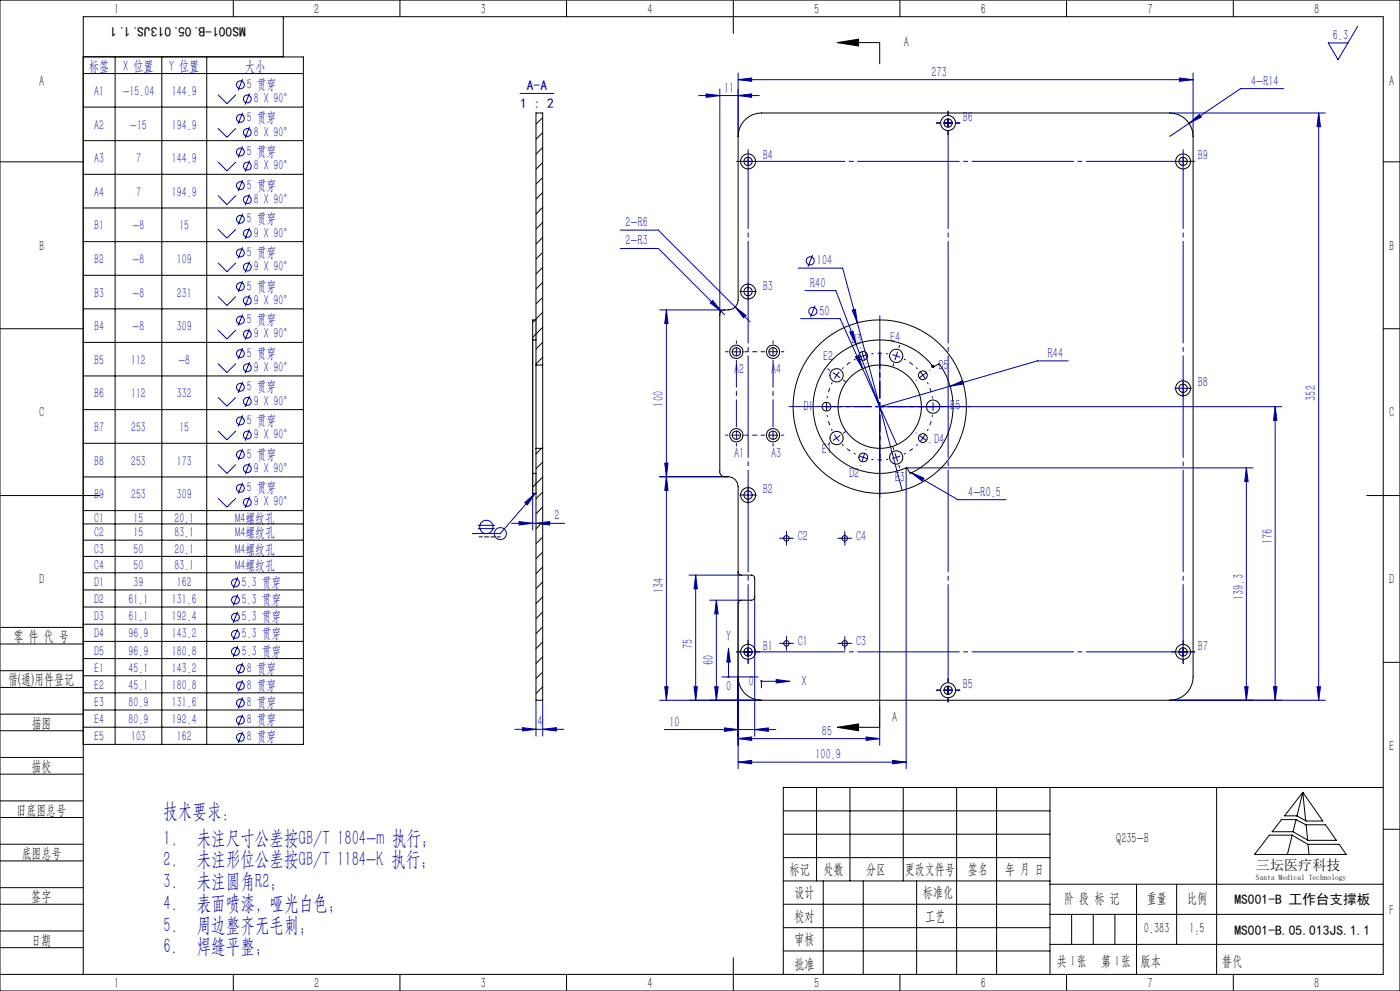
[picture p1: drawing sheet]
<svg xmlns="http://www.w3.org/2000/svg" width="420mm" height="297mm" viewBox="0 0 420 297" stroke-linecap="round" stroke-linejoin="round" font-family="sans-serif">
<g fill="none" stroke="#0000a0" stroke-width=".3">
<path d="M407.3 7.9l-5.9 10-2.9-5h5.9M65.4 28.4l2.7 2.7 2.7-2.7M65.4 38.4l2.7 2.7 2.7-2.7M72.8 23.7l-1.4 3.4M72.8 33.8l-1.4 3.3M74.9 28l-1.4 3.3M74.9 38l-1.4 3.4M156 28h10.2M209.6 28.6h18.2M211.8 28.1l4.1 .5-4.1 .6zM215.9 26.7v67.7M221.4 28.6l4.1-.5v1.1z"/>
<path d="M221.4 23.9l4.1-.5v1zM221.4 21.9v19M221.4 23.9h136.5M283.2 36.9h2.5M284.4 35.6v2.5M350.9 33.9h46.7M353.8 23.4l4.1 .5-4.1 .5zM356.7 37l3.1-2.7 .6 .8zM357.9 21.9v19M385.1 26.6h-12.9l-21.3 14.3M395.6 33.9v176M395.6 33.9l.5 4.1h-1z"/>
<path d="M65.4 48.5l2.7 2.7 2.7-2.7M65.4 58.6l2.7 2.7 2.7-2.7M72.8 43.9l-1.4 3.3M72.8 54l-1.4 3.3M74.9 48.1l-1.4 3.4M74.9 58.2l-1.4 3.4M223.2 48.4h2.5M224.4 47.1v2.5M353.7 48.4h2.5M354.9 47.1v2.5M65.4 68.7l2.7 2.7 2.7-2.7M65.4 78.8l2.7 2.7 2.7-2.7"/>
<path d="M72.8 64l-1.4 3.4M72.8 74.1l-1.4 3.4M74.9 68.3l-1.4 3.3M74.9 78.3l-1.4 3.4M186.1 69h11.4l27.5 27.5M186.1 74.5h11.4l19.9 19.9M243.8 76.4l-1.4 3.5M65.4 88.9l2.7 2.6 2.7-2.6M65.4 98.9l2.7 2.7 2.7-2.7M72.8 84.2l-1.4 3.4M72.8 94.3l-1.4 3.3M74.9 88.4l-1.4 3.4"/>
<path d="M74.9 98.5l-1.4 3.3M197.9 92.9h19.5M199.9 92.9v117M199.9 92.9l.5 4.1h-1zM213.8 90.1l2.6 3.2-3.3-2.5zM220.6 92l3.2 2.5-.7 .7zM223.2 87.4h2.5M224.4 86.1v2.5M239.4 80.4h13.4l4.4 16.4M240.2 95.5h11.8l17.1 37.8M241.5 87.1h9.3l6 16.1M244.5 91.6l-1.4 3.4"/>
<path d="M254.9 99.6l1-.4 .9 4zM255.7 93l.9-.3 .6 4.1zM257.2 96.8l13.5 50.2M65.4 109l2.7 2.7 2.7-2.7M65.4 119.1l2.7 2.6 2.7-2.6M72.8 104.3l-1.4 3.4M72.8 114.4l-1.4 3.4M74.9 108.5l-1.4 3.4M74.9 118.6l-1.4 3.4M159.8 101.9v56.9M219.6 105.4h2.5M220.9 104.2v2.5"/>
<path d="M256.6 107l1-.4 1.2 3.9zM256.8 103.2l7.1 18.7 21.1-6.2M258.6 105.5l.4 1.2M259 106.7l-1.2 .4M259 106.7l.4 1.1M260.2 106.3l-1.2 .4M279.4 109.8h1M279.5 109.5l.7 .7M279.9 109.3v1M280.2 109.5l-.7 .7M285 115.7l3.8-1.6 .3 1zM320.5 108.2h-9.3l-26.2 7.5"/>
<path d="M353.7 116.4h2.5M354.9 115.1v2.5M65.4 129.1l2.7 2.7 2.7-2.7M65.4 139.2l2.7 2.7 2.7-2.7M72.8 124.5l-1.4 3.3M72.8 134.5l-1.4 3.4M74.9 128.7l-1.4 3.4M74.9 138.8l-1.4 3.4M199.4 138.8h1l-.5 4.1zM262.7 121.9h121.9M263.9 120.6v102.8M382.6 121.9v88"/>
<path d="M382.6 121.9l.5 4.1h-1zM65.4 149.3l2.7 2.7 2.7-2.7M72.8 144.6l-1.4 3.4M74.9 148.9l-1.4 3.3M143.4 157.4h5M143.4 158.4h5M153.5 156.8h15.9M155.7 156.3l4.1 .5-4.1 .5zM157.4 150.6l3.1-2.7-2.3 3.4zM160.5 147.9l-10.4 12h-8.4M160.8 156.8l4.1-.5v1zM197.9 142.9h20.5"/>
<path d="M199.9 142.9l.5 4.1h-1zM223.2 148.4h2.5M224.4 147.1v2.5M273.2 141.6l.2 .1M273.4 141.7l3.8 1.6-.6 .9zM273.4 141.7l13.9 8.1h14.5M373.9 140.2v69.7M373.9 140.2l.5 4.1h-1zM375.9 140.2h-104v90.2M71.3 173l-1.3 3.4M71.3 178.1l-1.3 3.4M206.7 172.4h15.7"/>
<path d="M208.7 172.4v37.5M208.7 172.4l.5 4.1h-1zM212.9 179.9h9.5M214.9 179.9v30M214.9 179.9l.5 4.1h-1zM221.4 171.4v59M226.4 178.9v41.8M234.7 161.3h2.5M235.9 160.1v2.5M252.2 161.3h2.5M253.4 160.1v2.5M71.3 183.3l-1.3 3.4"/>
<path d="M71.3 188.5l-1.3 3.3M71.3 193.6l-1.3 3.3M72.8 198.7l-1.4 3.4M218.5 198.4v4.5M218.5 194.3l.6 4.1h-1zM223.2 195.4h2.5M224.4 194.1v2.5M234.7 192.8h2.5M235.9 191.6v2.5M252.2 192.8h2.5M253.4 191.6v2.5M353.7 195.4h2.5"/>
<path d="M354.9 194.1v2.5M72.8 203.9l-1.4 3.3M72.8 209l-1.4 3.4M72.8 214.2l-1.4 3.3M72.8 219.3l-1.4 3.4M154.4 218.6h14.8M156.7 218.1l4.1 .5-4.1 .5zM160.8 209.9v10.7M162.8 218.6l4.1-.5v1zM162.8 209.9v10.7M197.9 209.9h30.5M199.3 218.6h33.5"/>
<path d="M199.4 205.8h1l-.5 4.1zM208.2 205.8h1l-.5 4.1zM214.4 205.8h1l-.5 4.1zM216.6 202.9h10.8M217.3 218.2l4.1 .4-4.1 .6zM226.4 218.6l4.1-.4v1zM228.4 203.9v2.3M228.4 204.2h4.5M232.9 203.7l4.1 .5-4.1 .5zM283.2 206.9h2.5M284.4 205.6v2.5M350.9 209.9h46.7"/>
<path d="M373.4 205.8h1l-.5 4.1zM382.1 205.8h1l-.5 4.1zM395.1 205.8h1l-.5 4.1zM221.4 228.4l4.1-.5v1zM221.4 221.4l4.1-.5v1zM221.4 228.4h50.5M221.4 221.4h42.5M259.9 220.9l4 .5-4 .5zM267.8 227.9l4.1 .5-4.1 .5z"/>
<circle cx="72.1" cy="25.4" r="1.17"/>
<circle cx="72.1" cy="35.5" r="1.17"/>
<circle cx="74.2" cy="29.6" r="1.17"/>
<circle cx="74.2" cy="39.7" r="1.17"/>
<circle cx="72.1" cy="45.5" r="1.18"/>
<circle cx="72.1" cy="55.6" r="1.18"/>
<circle cx="74.2" cy="49.8" r="1.18"/>
<circle cx="74.2" cy="59.9" r="1.18"/>
<circle cx="72.1" cy="65.7" r="1.18"/>
<circle cx="72.1" cy="75.8" r="1.18"/>
<circle cx="74.2" cy="70" r="1.18"/>
<circle cx="243.1" cy="78.2" r="1.21"/>
<circle cx="72.1" cy="95.9" r="1.17"/>
<circle cx="72.1" cy="85.9" r="1.17"/>
<circle cx="74.2" cy="80" r="1.18"/>
<circle cx="74.2" cy="90.1" r="1.17"/>
<circle cx="243.8" cy="93.3" r="1.21"/>
<circle cx="72.1" cy="116.1" r="1.17"/>
<circle cx="72.1" cy="106" r="1.17"/>
<circle cx="74.2" cy="110.2" r="1.17"/>
<circle cx="74.2" cy="100.2" r="1.17"/>
<circle cx="72.1" cy="126.1" r="1.18"/>
<circle cx="72.1" cy="136.2" r="1.18"/>
<circle cx="74.2" cy="130.4" r="1.18"/>
<circle cx="74.2" cy="120.3" r="1.17"/>
<circle cx="72.1" cy="146.3" r="1.18"/>
<circle cx="74.2" cy="140.5" r="1.18"/>
<circle cx="74.2" cy="150.6" r="1.18"/>
<circle cx="145.9" cy="157.9" r="2"/>
<circle cx="150.1" cy="159.9" r="1.81"/>
<circle cx="70.7" cy="174.7" r="1.17"/>
<circle cx="70.7" cy="179.8" r="1.17"/>
<circle cx="70.6" cy="185" r="1.18"/>
<circle cx="70.6" cy="190.1" r="1.18"/>
<circle cx="70.6" cy="195.3" r="1.18"/>
<circle cx="72.1" cy="200.4" r="1.18"/>
<circle cx="72.1" cy="215.8" r="1.18"/>
<circle cx="72.1" cy="205.5" r="1.17"/>
<circle cx="72.1" cy="210.7" r="1.17"/>
<circle cx="72.1" cy="221" r="1.18"/>
</g>
<g fill="none" stroke="#000" stroke-width=".3">
<path d="M0 0h420v297h-420zM24.9 17.1h66.1v206h-66.1M34.5 17.1v206M48.5 17.1v206M62 17.1v206M70 0v5M85 5v12h-60M120 0v5M170 0v5M220 0v10M251.2 12.8l6.4-1.1v2.1zM251.2 12.8h12.7v6.3"/>
<path d="M270 0v5M320 0v5M370 0v5M24.9 32.1h66.1M24.9 22h66.1M0 48.5h25M24.9 42.2h66.1M24.9 52.2h66.1M415 48.5h5M24.9 62.3h66.1M24.9 72.4h66.1M0 98.5h25"/>
<path d="M24.9 82.5h66.1M24.9 92.6h66.1M415 98.5h5M24.9 102.6h66.1M24.9 112.7h66.1M24.9 122.8h66.1M24.9 132.9h66.1M0 148.5h30M24.9 142.9h66.1M24.9 153h66.1M24.9 157h66.1M410 148.5h10"/>
<path d="M24.9 161.9h66.1M24.9 166.8h66.1M24.9 171.7h66.1M24.9 176.8h66.1M0 193h25M0 188h25M24.9 181.9h66.1M24.9 187.1h66.1M24.9 192.2h66.1M24.9 197.4h66.1M415 198.5h5M0 206h25"/>
<path d="M0 201h25M0 219h25M0 214h25M24.9 202.5h66.1M24.9 207.6h66.1M24.9 212.8h66.1M24.9 217.9h66.1M251.2 218l6.4-1v2zM263.9 211.6v6.4h-12.7M0 232h25M0 227h25M245 236v28"/>
<path d="M255 236v28M271 236v28M287 236v56M299 236v56M315 236v56M365 236v56M390.8 237.5l6 8.6h-4.9l-2.9-1.6h-3.6zM390.8 237.5l-1.7 7M390.8 237.5l.9 8.5M415 236h-180v56M0 245h25M0 240h25"/>
<path d="M0 258h25M0 253h25M235 243h80M235 250h80M235 257h80M380.8 250.3h6.8l4.8 2.7h9.3l2.2 3.1h-27.6zM384.5 245.6h4.3l3 1.6h5.9l3.2 4.6h-8.5l-4.5-2.5h-6.3zM387.7 250.3l-1.5 5.8M388.8 245.7l-.9 3.6M391.8 247.2l.5 4.5M392.4 253l.3 3.1M415 248.5h5"/>
<path d="M0 271h25M0 266h25M0 279h25M235 271h80M235 264h80M235 278h80M247 264v28M259 264v28M275 264v28M315 274h100M315 265h100M321.5 274v9"/>
<path d="M328 274v9M334.5 274v9M341 265v27M353 265v18M0 292h415v-287h-390v287M0 284h25M70 292v5M120 292v5M170 292v5M220 287v10M235 285h80M270 292v5"/>
<path d="M315 283h100M320 292v5M370 292v5"/>
</g>
<g fill="none" stroke="#0000a0" stroke-width=".3" stroke-dasharray="30.5 1.3 1.3 1.3" stroke-linecap="butt">
<path d="M251 112.5l-.7 1M251 112.5l.8-1M268.9 106.6l-1.2-.3M268.9 106.6l1.2 .5M276.9 112.5l-.8-1M276.9 112.5l.7 1M247.9 121.9l.1 1.2M247.9 121.9l.1-1.3M251 131.3l.8 .9M251 131.3l-.7-1.1M259 137.1l1.2 .3M259 137.1l-1.2-.5"/>
<path d="M268.9 137.1l1.2-.5M268.9 137.1l-1.2 .3M276.9 131.3l.7-1.1M276.9 131.3l-.8 .9M279.9 121.9v-1.3M279.9 121.9v1.2"/>
</g>
<path d="M249.7 114.6l-1 2.3-.6 2.5M256.7 107.6l-2.2 1.3-1.9 1.7M266.5 106.1l-2.6-.2-2.5 .2M275.3 110.6l-2-1.7-2.1-1.3M279.7 119.4l-.5-2.5-1-2.3M248.1 124.3l.6 2.5 1 2.3M252.6 133.2l1.9 1.6 2.2 1.3M261.4 137.7l2.5 .2 2.6-.2M271.2 136.1l2.1-1.3 2-1.6M278.2 129.1l1-2.3 .5-2.5" fill="none" stroke="#0000a0" stroke-width=".3" stroke-dasharray="30.5 1.3 1.3 1.3" stroke-dashoffset="29.9" stroke-linecap="butt"/>
<g fill="none" stroke="#0000a0" stroke-width=".3" stroke-dasharray="30.5 1.3 1.3 1.3">
<path d="M281.9 36.9h-1M284.4 34.4v-1M284.4 39.4v1M284.4 36.9v-1.3M284.4 36.9h-1.2M284.4 36.9v1.2M284.4 36.9h1.3M286.9 36.9h1M221.9 48.4h-1M223.2 48.4h-1.3M224.4 47.1v-1.2M224.4 49.6v1.3"/>
<path d="M224.4 48.4v-1.3M224.4 48.4h-1.2M224.4 48.4v1.2M224.4 48.4h1.3M224.4 45.9v-1M225.7 48.4h1.2M353.7 48.4h-1.3M354.9 47.1v-1.2M354.9 49.6v1.3M354.9 48.4v-1.3M354.9 48.4h-1.2M354.9 48.4v1.2"/>
<path d="M354.9 48.4h1.3M354.9 45.9v-1M356.2 48.4h1.2M357.4 48.4h1M223.2 87.4h-1.3M224.4 86.1v-1.2M224.4 88.6v1.3M225.7 87.4h1.2M218.4 105.4h-.7M220.9 102.9v-.7M231.9 105.4v-1.2M231.9 105.4h-1.2"/>
<path d="M231.9 105.4v1.3M231.9 105.4h1.3M231.9 102.9v-.7M234.4 105.4h.8M249 111l-.6-.5M251 112.5l-1-.8M251 112.5l1 .7M253 113.9l.6 .5M258.2 104.3v-.1M259.8 109v.1M268.1 109l-.2 .7M268.9 106.6l.4-1.1"/>
<path d="M268.9 106.6l-.4 1.2M269.7 104.3l.2-.7M274.9 113.9l-.1 .1M276.9 112.5l1-.8M276.9 112.5l-1 .7M278.9 111l.1-.1M353.7 116.4h-1.3M354.9 115.1v-1.2M354.9 117.6v1.3M356.2 116.4h1.2M218.4 130.4h-.7M220.9 130.4v-1.2"/>
<path d="M220.9 130.4h-1.2M220.9 130.4v1.3M220.9 130.4h1.3M220.9 132.9v.8M231.9 130.4v-1.2M231.9 130.4h-1.2M231.9 130.4v1.3M231.9 130.4h1.3M231.9 132.9v.8M234.4 130.4h.8M245.4 121.9h.1M247.9 121.9h-1.2"/>
<path d="M247.9 121.9h1.3M249 132.7l-.6 .5M250.4 121.9h.1M251 131.3l-1 .7M251 131.3l1-.8M253 129.8l.6-.4M258.2 139.5h.1M259 137.1l-.4 1.2M259 137.1l.4-1.2M259.8 134.7v-.1M263.9 121.9v-1.3M263.9 121.9h-1.2"/>
<path d="M263.9 121.9v1.2M263.9 121.9h1.3M268.1 134.7l-.2-.7M268.9 137.1l.4 1.2M268.9 137.1l-.4-1.2M269.7 139.5l.2 .7M274.9 129.8h-.1M276.9 131.3l1 .7M276.9 131.3l-1-.8M277.4 121.9h-.7M278.9 132.7l.1 .1M279.9 121.9h1.3"/>
<path d="M279.9 121.9h-1.2M282.4 121.9h.8M223.2 148.4h-1.3M224.4 147.1v-1.2M224.4 149.6v1.3M225.7 148.4h1.2M234.7 161.3h-.8M235.9 160.1v-.9M235.9 162.6v.8M237.2 161.3h.8M252.2 161.3h-.8M253.4 160.1v-.9"/>
<path d="M253.4 162.6v.8M254.7 161.3h.8M221.9 195.4h-1M223.2 195.4h-1.3M224.4 194.1v-1.2M224.4 196.6v1.3M224.4 192.9v-1M224.4 197.9v1M225.7 195.4h1.2M226.9 195.4h1M234.7 192.8h-.8M235.9 191.6v-.9"/>
<path d="M235.9 194.1v.8M237.2 192.8h.8M252.2 192.8h-.8M253.4 191.6v-.9M253.4 194.1v.8M254.7 192.8h.8M352.4 195.4h-1M353.7 195.4h-1.3M354.9 194.1v-1.2M354.9 196.6v1.3M354.9 192.9v-1M354.9 197.9v1"/>
<path d="M354.9 195.4v-1.3M354.9 195.4h-1.2M354.9 195.4v1.2M354.9 195.4h1.3M356.2 195.4h1.2M357.4 195.4h1M281.9 206.9h-1M284.4 204.4v-1M284.4 209.4v1M286.9 206.9h1"/>
</g>
<path d="M263.9 119.4v-14M261.4 121.9h-13.9M263.9 124.4v13.9M266.4 121.9h14" fill="none" stroke="#0000a0" stroke-width=".3" stroke-dasharray="30.5 1.3 1.3 1.3" stroke-dashoffset="25.4"/>
<path d="M263.9 119.4v-24.8M261.4 121.9h-24.7M263.9 124.4v24.7M266.4 121.9h24.8" fill="none" stroke="#0000a0" stroke-width=".3" stroke-dasharray="30.5 1.3 1.3 1.3" stroke-dashoffset="20"/>
<path d="M226.9 48.4h125.5M226.9 195.4h125.5" fill="none" stroke="#0000a0" stroke-width=".3" stroke-dasharray="30.5 1.3 1.3 1.3" stroke-dashoffset="3.9"/>
<path d="M224.4 192.9v-142M354.9 192.9v-142" fill="none" stroke="#0000a0" stroke-width=".3" stroke-dasharray="30.5 1.3 1.3 1.3" stroke-dashoffset="12.8"/>
<path d="M284.4 204.4v-165" fill="none" stroke="#0000a0" stroke-width=".3" stroke-dasharray="30.5 1.3 1.3 1.3" stroke-dashoffset="1.3"/>
<path d="M223.4 105.4h6M223.4 130.4h6" fill="none" stroke="#0000a0" stroke-width=".3" stroke-dasharray="30.5 1.3 1.3 1.3" stroke-dashoffset="29.4"/>
<path d="M220.9 127.9v-20M231.9 127.9v-20" fill="none" stroke="#0000a0" stroke-width=".3" stroke-dasharray="30.5 1.3 1.3 1.3" stroke-dashoffset="22.4"/>
<path d="M160.8 95.9v6M160.8 141.9v6" fill="none" stroke="#000" stroke-width=".35"/>
<path d="M150.1 160.9h-6.4" fill="none" stroke="#000" stroke-width=".3" stroke-dasharray="1.3 .6" stroke-dashoffset=".3"/>
<path d="M251.2 12.8l6.4-1.1v2.1zM251.2 218l6.4-1v2z" fill="#000"/>
<g fill="#0000a0">
<path d="M157.4 150.6l3.1-2.7-2.3 3.4z"/>
<path d="M232.9 203.7l4.1 .5-4.1 .5zM218.5 194.3l.6 4.1h-1zM228.2 203.9l-.1 .3h.3h-.3a.33 .33 0 0 0 .5 .3 .33 .33 0 0 0 .1-.6 .33 .33 0 0 0-.5 0zM218.4 202.6l-.2 .3h.3h-.3a.34 .34 0 0 0 .4 .3 .34 .34 0 0 0 .3-.5 .34 .34 0 0 0-.5-.1z"/>
<path d="M267.8 227.9l4.1 .5-4.1 .5zM221.4 228.4l4.1-.5v1zM259.9 220.9l4 .5-4 .5zM221.4 221.4l4.1-.5v1zM226.4 218.6l4.1-.4v1zM217.3 218.2l4.1 .4-4.1 .6z"/>
<path d="M356.7 37l3.7-1.9-.6-.8zM220.6 92l2.5 3.2 .7-.7zM213.8 90.1l-.7 .7 3.3 2.5zM255.7 93l1.5 3.8-.6-4.1zM254.9 99.6l1.9 3.6-.9-4zM285 115.7l4.1-.6-.3-1zM273.4 141.7l3.2 2.5 .6-.9zM256.6 107l2.2 3.5-1.2-3.9zM221.4 23.9l4.1-.5v1zM353.8 23.4l4.1 .5-4.1 .5zM155.7 156.3l4.1 .5-4.1 .5zM160.8 156.8l4.1-.5v1zM156.7 218.1l4.1 .5-4.1 .5zM162.8 218.6l4.1-.5v1z"/>
<path d="M211.8 28.1l4.1 .5-4.1 .6zM221.4 28.6l4.1-.5v1.1z"/>
<path d="M214.4 205.8h1l-.5 4.1zM214.9 179.9l.5 4.1h-1zM208.2 205.8h1l-.5 4.1zM208.7 172.4l.5 4.1h-1zM395.1 205.8h1l-.5 4.1zM395.6 33.9l.5 4.1h-1z"/>
<path d="M373.9 140.2l.5 4.1h-1zM373.4 205.8h1l-.5 4.1zM382.6 121.9l.5 4.1h-1zM382.1 205.8h1l-.5 4.1zM199.9 92.9l.5 4.1h-1zM199.4 138.8h1l-.5 4.1zM199.9 142.9l.5 4.1h-1zM199.4 205.8h1l-.5 4.1z"/>
</g>
<g fill="none" stroke="#000" stroke-width=".3">
<path d="M162.8 35.2l-2 2M162.8 39.7l-2 2M223.9 35.5a6.9 6.9 0 0 1 4.5-1.6h122.5a7 7 0 0 1 7 7v162a7 7 0 0 1-7 7h-122.5a6.9 6.9 0 0 1-7-7v-22a.96 .96 0 0 1 1-1h3a.96 .96 0 0 0 1-1v-5.5a1.02 1.02 0 0 0-1-1h-3a.96 .96 0 0 1-1-1v-25.5a3.4 3.4 0 0 0-4.3-3.1l-.7-.4-.5-.7v-47.3a1.45 1.45 0 0 1 1.5-1.5 3.2 3.2 0 0 0 4-3v-49a7.1 7.1 0 0 1 2.5-5.4zM162.8 44.2l-2 2M162.8 48.7l-2 2M162.8 53.2l-2 2M162.8 57.7l-2 2M162.8 62.2l-2 2M162.8 66.7l-2 1.9M162.8 71.2l-2 2M162.8 75.6l-2 2M160.5 95.9l-.7 .7"/>
<path d="M162.8 80.1l-2 2M162.8 84.6l-2 2M162.8 89.1l-2 2M162.8 93.6l-2 2M162.8 98.1l-3 3M159.8 101.9v40M159.8 101.9v-6h1v-62h2v75.5M159.8 101.9h1v7.5M160.8 109.4v25M160.8 109.4h2M162.8 109.4v25M162.8 102.6l-2 2"/>
<path d="M162.8 107.1l-2 2M249.7 107.8a20.2 20.2 0 0 1 30.4 2.1l1.5-.8a21.6 21.6 0 0 1-8.6 32.7l-.9-1.5a20.1 20.1 0 0 1-24.6-7 20.1 20.1 0 0 1 2.2-25.5zM160.8 134.4v7.5h-1M160.8 134.4h2M162.5 134.4l-1.7 1.6M162.8 134.4v75.5h-2v-62h-1v-6M162.8 138.5l-2 2M162.8 143l-3 3M162.8 147.5l-2 2M162.8 152l-2 2M162.8 156.5l-2 2M162.8 161l-2 1.9"/>
<path d="M162.8 165.4l-2 2.1M162.8 169.9l-2 2M162.8 174.4l-2 2M162.8 178.9l-2 2M162.8 183.4l-2 2M162.8 187.9l-2 2M162.8 192.4l-2 2M162.8 196.9l-2 2M162.8 201.4l-2 2M162.8 205.8l-2 2.1"/>
<circle cx="284.4" cy="36.9" r="1.26"/>
<circle cx="284.4" cy="36.9" r="2.24"/>
<circle cx="224.4" cy="48.4" r="2.24"/>
<circle cx="224.4" cy="48.4" r="1.25"/>
<circle cx="354.9" cy="48.4" r="1.25"/>
<circle cx="354.9" cy="48.4" r="2.25"/>
<circle cx="224.4" cy="87.4" r="2.24"/>
<circle cx="224.4" cy="87.4" r="1.25"/>
<circle cx="220.9" cy="105.4" r="2"/>
<circle cx="220.9" cy="105.5" r="1.25"/>
<circle cx="231.9" cy="105.4" r="2"/>
<circle cx="231.9" cy="105.5" r="1.25"/>
<circle cx="251" cy="112.5" r="2"/>
<circle cx="259" cy="106.7" r="1.33"/>
<circle cx="268.9" cy="106.7" r="2.01"/>
<circle cx="276.9" cy="112.5" r="1.32"/>
<circle cx="354.9" cy="116.4" r="1.25"/>
<circle cx="354.9" cy="116.4" r="2.25"/>
<circle cx="220.9" cy="130.4" r="2.01"/>
<circle cx="220.9" cy="130.4" r="1.25"/>
<circle cx="231.9" cy="130.4" r="2.01"/>
<circle cx="231.9" cy="130.4" r="1.25"/>
<circle cx="247.9" cy="121.9" r="1.32"/>
<circle cx="251" cy="131.3" r="2.01"/>
<circle cx="259" cy="137.1" r="1.32"/>
<circle cx="263.9" cy="121.9" r="26"/>
<circle cx="263.9" cy="121.9" r="12.5"/>
<circle cx="268.9" cy="137.1" r="2"/>
<circle cx="276.9" cy="131.3" r="1.32"/>
<circle cx="279.9" cy="121.9" r="2"/>
<circle cx="224.4" cy="148.4" r="2.24"/>
<circle cx="224.4" cy="148.4" r="1.25"/>
<circle cx="235.9" cy="161.3" r=".83"/>
<circle cx="253.4" cy="161.3" r=".83"/>
<circle cx="224.4" cy="195.4" r="2.24"/>
<circle cx="224.4" cy="195.4" r="1.25"/>
<circle cx="235.9" cy="192.8" r=".84"/>
<circle cx="253.4" cy="192.8" r=".84"/>
<circle cx="354.9" cy="195.4" r="1.25"/>
<circle cx="354.9" cy="195.4" r="2.25"/>
<circle cx="284.4" cy="206.9" r="1.26"/>
<circle cx="284.4" cy="206.9" r="2.24"/>
</g>
<g font-size="6.3" fill="#0000a0">
<text x="49" y="245.1">技术要求：</text>
<text x="49" y="253.2">1.</text>
<text x="59" y="253.2">未注尺寸公差按GB/T 1804-m 执行；</text>
<text x="49" y="259.7">2.</text>
<text x="59" y="259.7">未注形位公差按GB/T 1184-K 执行；</text>
<text x="49" y="266.2">3.</text>
<text x="59" y="266.2">未注圆角R2;</text>
<text x="49" y="272.7">4.</text>
<text x="59" y="272.7">表面喷漆，哑光白色；</text>
<text x="49" y="279.2">5.</text>
<text x="59" y="279.2">周边整齐无毛刺；</text>
<text x="49" y="285.7">6.</text>
<text x="59" y="285.7">焊缝平整；</text>
</g>
<g font-size="4.4">
<text x="34.2" y="4.2">1</text>
<text x="94.2" y="4.2">2</text>
<text x="144.2" y="4.2">3</text>
<text x="194.2" y="4.2">4</text>
<text x="244.2" y="4.2">5</text>
<text x="294.2" y="4.2">6</text>
<text x="344.2" y="4.2">7</text>
<text x="394.2" y="4.2">8</text>
<text x="271.2" y="14.2">A</text>
<text x="11.7" y="25.9">A</text>
<text x="416.7" y="25.9">A</text>
<text x="11.7" y="75.1">B</text>
<text x="416.7" y="75.1">B</text>
<text x="11.7" y="125.1">C</text>
<text x="416.7" y="125.1">C</text>
<text x="11.7" y="175.1">D</text>
<text x="416.7" y="175.1">D</text>
<text x="4" y="192">零 件 代 号</text>
<text x="2.5" y="205.1">借(通)用件登记</text>
<text x="9.5" y="218.1">描图</text>
<text x="267.6" y="216.4">A</text>
<text x="416.7" y="225.1">E</text>
<text x="9.5" y="231.1">描校</text>
<text x="5" y="244.2">旧底图总号</text>
<text x="6.5" y="257.2">底图总号</text>
<text x="334.9" y="252.6">Q235-B</text>
<text x="236.9" y="261.9">标记</text>
<text x="247.1" y="261.9">处数</text>
<text x="259.9" y="261.9">分区</text>
<text x="271.5" y="261.9">更改文件号</text>
<text x="290.4" y="261.9">签名</text>
<text x="301.5" y="261.9">年 月 日</text>
<text x="238.3" y="268.9">设计</text>
<text x="276.9" y="268.9">标准化</text>
<text x="9.4" y="270.1">签字</text>
<text x="238.3" y="276">校对</text>
<text x="277.6" y="276">工艺</text>
<text x="319.3" y="270.7">阶 段 标 记</text>
<text x="344" y="270.7">重量</text>
<text x="356.1" y="270.7">比例</text>
<text x="416.8" y="274.4">F</text>
<text x="343.2" y="279.7">0.383</text>
<text x="356.8" y="279.7">1:5</text>
<text x="9.4" y="283.2">日期</text>
<text x="238.4" y="283">审核</text>
<text x="238.3" y="290.4">批准</text>
<text x="317" y="289.4">共 张</text>
<text x="321.1" y="289.4">1</text>
<text x="330.3" y="289.4">第 张</text>
<text x="334.5" y="289.4">1</text>
<text x="342.1" y="289.4">版本</text>
<text x="34.2" y="296.2">1</text>
<text x="94.2" y="296.2">2</text>
<text x="144.2" y="296.2">3</text>
<text x="194.2" y="296.2">4</text>
<text x="244.2" y="296.2">5</text>
<text x="294.2" y="296.2">6</text>
<text x="344.2" y="296.2">7</text>
<text x="394.2" y="296.2">8</text>
</g>
<g font-size="4.4" fill="#0000a0">
<text x="399.9" y="12">6.3</text>
<text x="26.7" y="21.2">标签</text>
<text x="37" y="21.2">X 位置</text>
<text x="50.7" y="21.2">Y 位置</text>
<text x="73.5" y="21.2">大小</text>
<text x="279.4" y="23">273</text>
<text x="217.2" y="27.8">11</text>
<text x="375.3" y="25.7">4-R14</text>
<text x="288.9" y="36.6">B6</text>
<text x="228.9" y="48.1">B4</text>
<text x="359.4" y="48.1">B9</text>
<text x="187.6" y="68.1">2-R6</text>
<text x="187.6" y="73.6">2-R3</text>
<text x="245.1" y="79.5">104</text>
<text x="228.9" y="87.1">B3</text>
<text x="243" y="86.2">R40</text>
<text x="245.9" y="94.6">50</text>
<text x="255.4" y="103.1">D3</text>
<text x="267" y="102.4">E4</text>
<text x="314.3" y="107.3">R44</text>
<text x="220.2" y="112.2">A2</text>
<text x="231.3" y="112.2">A4</text>
<text x="247" y="108.3">E2</text>
<text x="281.5" y="110.8">D5</text>
<text x="359.4" y="116.1">B8</text>
<text x="199.1" y="121.8" transform="rotate(-90 199.1 121.8)">100</text>
<text x="241.1" y="123.1">D1</text>
<text x="285.1" y="123">E5</text>
<text x="394.8" y="120.1" transform="rotate(-90 394.8 120.1)">352</text>
<text x="220.2" y="137.2">A1</text>
<text x="231.3" y="137.2">A3</text>
<text x="246.6" y="136">E1</text>
<text x="280.2" y="133.2">D4</text>
<text x="254.7" y="143.1">D2</text>
<text x="228.9" y="148.1">B2</text>
<text x="268.4" y="144.4">E3</text>
<text x="290.5" y="148.9">4-R0.5</text>
<text x="166.4" y="155.9">2</text>
<text x="239.3" y="162">C2</text>
<text x="256.8" y="162">C4</text>
<text x="381.7" y="163.2" transform="rotate(-90 381.7 163.2)">176</text>
<text x="199.1" y="177.7" transform="rotate(-90 199.1 177.7)">134</text>
<text x="373.1" y="179.8" transform="rotate(-90 373.1 179.8)">139.3</text>
<text x="207.8" y="194.5" transform="rotate(-90 207.8 194.5)">75</text>
<text x="217.8" y="192.1">Y</text>
<text x="228.9" y="195.1">B1</text>
<text x="239.3" y="193.5">C1</text>
<text x="256.8" y="193.5">C3</text>
<text x="359.4" y="195.1">B7</text>
<text x="214.1" y="199.3" transform="rotate(-90 214.1 199.3)">60</text>
<text x="217.8" y="207.2">0</text>
<text x="224.7" y="205.4">0</text>
<text x="240.5" y="205.5">X</text>
<text x="288.9" y="206.6">B5</text>
<text x="161.2" y="217.7">4</text>
<text x="200.8" y="217.8">10</text>
<text x="246.6" y="220.5">85</text>
<text x="244.7" y="227.5">100.9</text>
</g>
<text font-size="4.4" fill="#010000" x="366.6" y="289.4">替代</text>
<g font-size="4.2" fill="#0000a0">
<text x="28.3" y="28.8">A1</text>
<text x="36.8" y="28.8">-15.04</text>
<text x="51.6" y="28.8">144.9</text>
<text x="74.1" y="26.6">5 贯穿</text>
<text x="76.2" y="30.9">8 X 90°</text>
<text x="28.3" y="38.8">A2</text>
<text x="39" y="38.8">-15</text>
<text x="51.6" y="38.8">194.9</text>
<text x="74.1" y="36.7">5 贯穿</text>
<text x="76.2" y="40.9">8 X 90°</text>
<text x="74.1" y="46.8">5 贯穿</text>
<text x="28.3" y="48.9">A3</text>
<text x="40.8" y="48.9">7</text>
<text x="51.6" y="48.9">144.9</text>
<text x="76.2" y="51">8 X 90°</text>
<text x="28.3" y="59">A4</text>
<text x="40.8" y="59">7</text>
<text x="51.6" y="59">194.9</text>
<text x="74.1" y="56.9">5 贯穿</text>
<text x="76.2" y="61.1">8 X 90°</text>
<text x="28.3" y="69.1">B1</text>
<text x="39.8" y="69.1">-8</text>
<text x="53.8" y="69.1">15</text>
<text x="74.1" y="67">5 贯穿</text>
<text x="76.2" y="71.2">9 X 90°</text>
<text x="74.1" y="77">5 贯穿</text>
<text x="28.3" y="79.2">B2</text>
<text x="39.8" y="79.2">-8</text>
<text x="53.1" y="79.2">109</text>
<text x="76.2" y="81.3">9 X 90°</text>
<text x="28.3" y="89.2">B3</text>
<text x="39.8" y="89.2">-8</text>
<text x="53.1" y="89.2">231</text>
<text x="74.1" y="87.1">5 贯穿</text>
<text x="76.2" y="91.4">9 X 90°</text>
<text x="28.3" y="99.3">B4</text>
<text x="39.8" y="99.3">-8</text>
<text x="53.1" y="99.3">309</text>
<text x="74.1" y="97.2">5 贯穿</text>
<text x="76.2" y="101.4">9 X 90°</text>
<text x="74.1" y="107.2">5 贯穿</text>
<text x="28.3" y="109.3">B5</text>
<text x="39.3" y="109.3">112</text>
<text x="53.5" y="109.3">-8</text>
<text x="76.2" y="111.5">9 X 90°</text>
<text x="28.3" y="119.4">B6</text>
<text x="39.3" y="119.4">112</text>
<text x="53.1" y="119.4">332</text>
<text x="74.1" y="117.3">5 贯穿</text>
<text x="76.2" y="121.5">9 X 90°</text>
<text x="28.3" y="129.5">B7</text>
<text x="39.3" y="129.5">253</text>
<text x="53.8" y="129.5">15</text>
<text x="74.1" y="127.4">5 贯穿</text>
<text x="76.2" y="131.6">9 X 90°</text>
<text x="74.1" y="137.5">5 贯穿</text>
<text x="28.3" y="139.6">B8</text>
<text x="39.3" y="139.6">253</text>
<text x="53.1" y="139.6">173</text>
<text x="76.2" y="141.7">9 X 90°</text>
<text x="28.3" y="149.7">B9</text>
<text x="39.3" y="149.7">253</text>
<text x="53.1" y="149.7">309</text>
<text x="74.1" y="147.6">5 贯穿</text>
<text x="76.2" y="151.8">9 X 90°</text>
<text x="28.3" y="156.6">C1</text>
<text x="28.3" y="161.1">C2</text>
<text x="40.1" y="156.6">15</text>
<text x="40.1" y="161.1">15</text>
<text x="52.3" y="156.6">20.1</text>
<text x="52.3" y="161.1">83.1</text>
<text x="70.6" y="156.6">M4螺纹孔</text>
<text x="70.6" y="161.1">M4螺纹孔</text>
<text x="28.3" y="166">C3</text>
<text x="40.1" y="166">50</text>
<text x="52.3" y="166">20.1</text>
<text x="70.6" y="166">M4螺纹孔</text>
<text x="28.3" y="170.8">C4</text>
<text x="40.1" y="170.8">50</text>
<text x="52.3" y="170.8">83.1</text>
<text x="70.6" y="170.8">M4螺纹孔</text>
<text x="28.3" y="175.9">D1</text>
<text x="40.1" y="175.9">39</text>
<text x="53.1" y="175.9">162</text>
<text x="72.6" y="175.9">5.3 贯穿</text>
<text x="28.3" y="181.1">D2</text>
<text x="38.6" y="181.1">61.1</text>
<text x="51.6" y="181.1">131.6</text>
<text x="72.6" y="181.1">5.3 贯穿</text>
<text x="28.3" y="186.2">D3</text>
<text x="28.3" y="191.3">D4</text>
<text x="38.6" y="186.2">61.1</text>
<text x="38.6" y="191.3">96.9</text>
<text x="51.6" y="186.2">192.4</text>
<text x="51.6" y="191.3">143.2</text>
<text x="72.6" y="186.2">5.3 贯穿</text>
<text x="72.6" y="191.3">5.3 贯穿</text>
<text x="28.3" y="196.5">D5</text>
<text x="38.6" y="196.5">96.9</text>
<text x="51.6" y="196.5">180.8</text>
<text x="72.6" y="196.5">5.3 贯穿</text>
<text x="28.3" y="201.6">E1</text>
<text x="38.6" y="201.6">45.1</text>
<text x="51.6" y="201.6">143.2</text>
<text x="74.1" y="201.6">8 贯穿</text>
<text x="28.3" y="206.8">E2</text>
<text x="38.6" y="206.8">45.1</text>
<text x="51.6" y="206.8">180.8</text>
<text x="74.1" y="206.8">8 贯穿</text>
<text x="28.3" y="211.9">E3</text>
<text x="38.6" y="211.9">80.9</text>
<text x="51.6" y="211.9">131.6</text>
<text x="74.1" y="211.9">8 贯穿</text>
<text x="28.3" y="217.1">E4</text>
<text x="38.6" y="217.1">80.9</text>
<text x="51.6" y="217.1">192.4</text>
<text x="74.1" y="217.1">8 贯穿</text>
<text x="28.3" y="222.2">E5</text>
<text x="39.3" y="222.2">103</text>
<text x="53.1" y="222.2">162</text>
<text x="74.1" y="222.2">8 贯穿</text>
</g>
<text font-size="4.2" x="376.8" y="260.7">三坛医疗科技</text>
<text font-size="4.1" fill="#010000" x="73.8" y="8" transform="rotate(-180 73.8 8)">MS001-B.05.013JS.1.1</text>
<g font-size="4.1" fill="#0000a0">
<text x="158" y="26.8">A-A</text>
<text x="156" y="32.5">1 : 2</text>
</g>
<g font-size="4.1">
<text x="370.3" y="271">MS001-B 工作台支撑板</text>
<text x="370.3" y="280.1">MS001-B.05.013JS.1.1</text>
</g>
<text font-size="2.3" x="376.8" y="263.6">Santa Medical Technology</text>
</svg>
